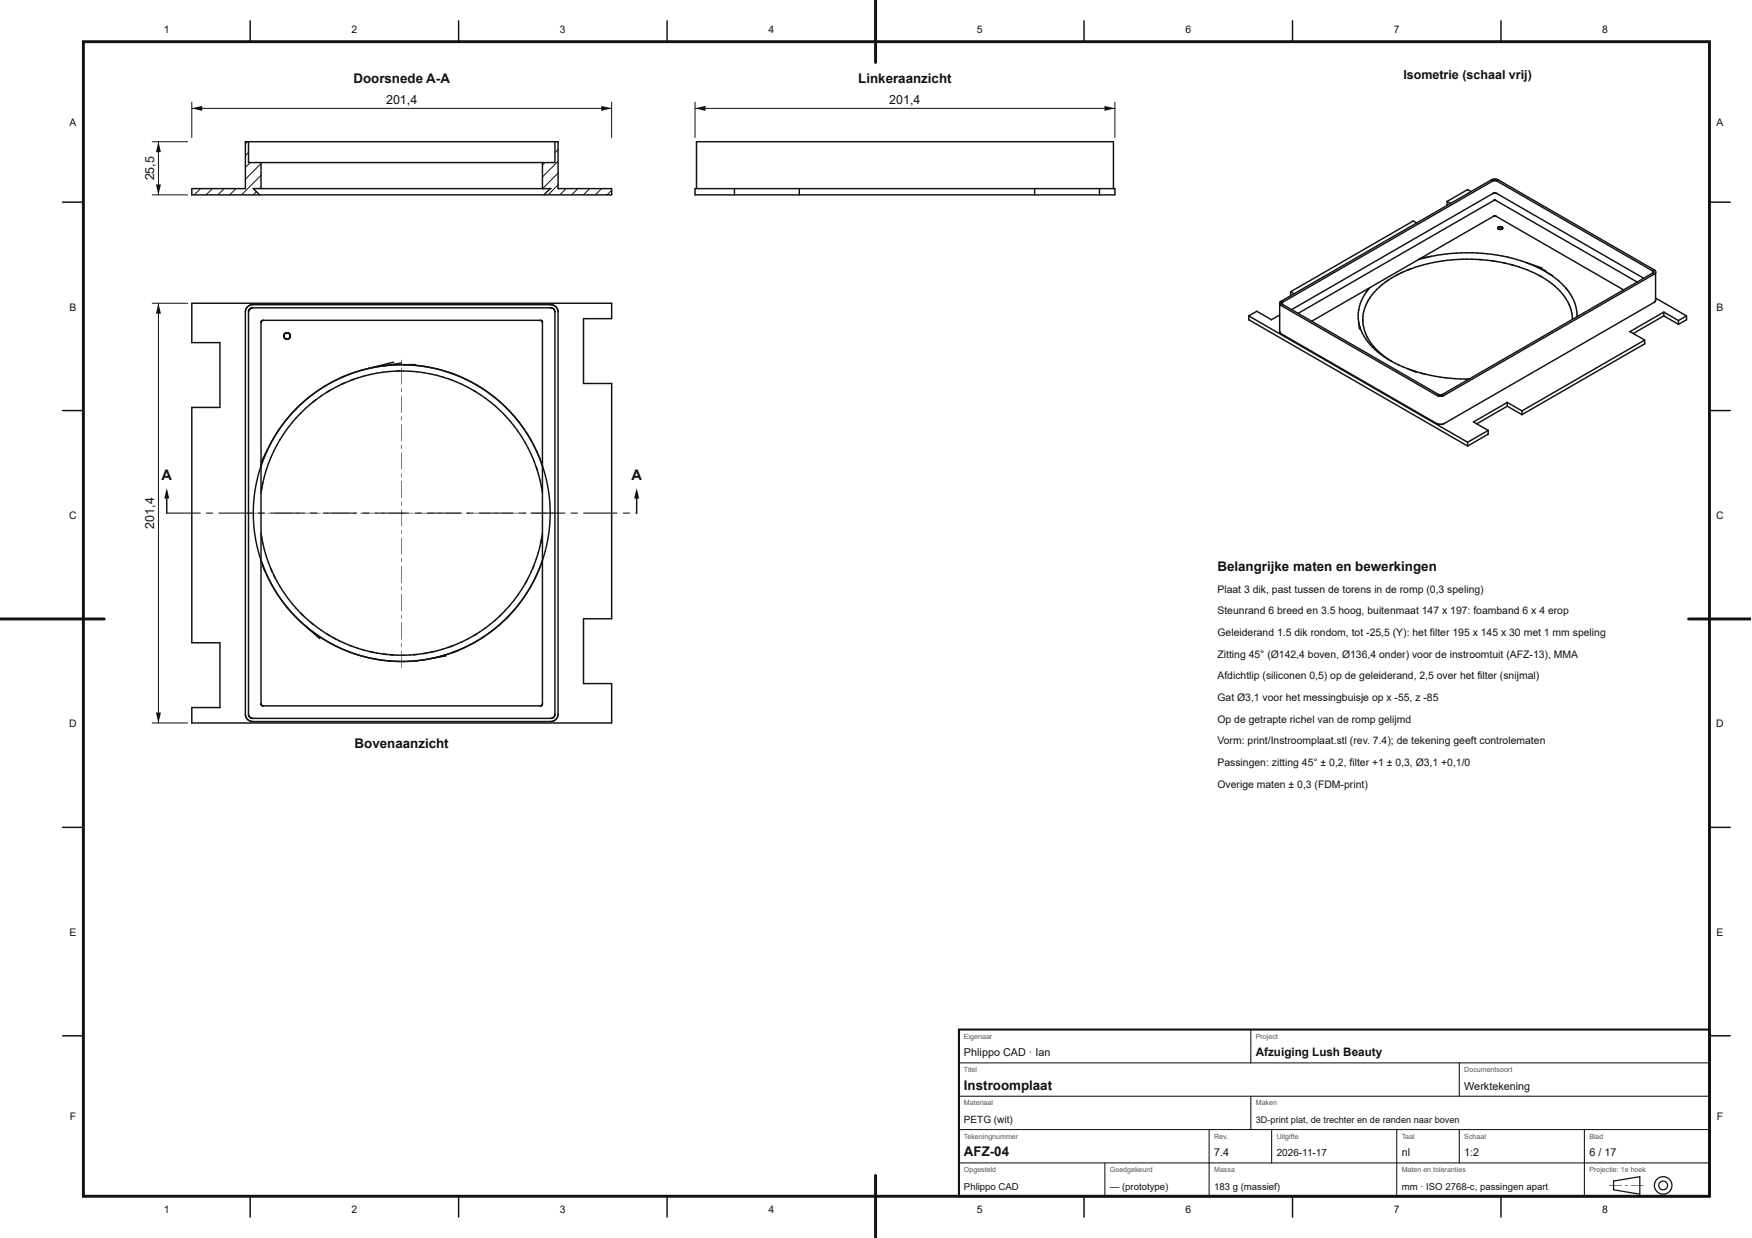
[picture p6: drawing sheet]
<svg xmlns="http://www.w3.org/2000/svg" width="420mm" height="297mm" viewBox="0 0 420 297" stroke-linecap="round" stroke-linejoin="round" font-family="sans-serif">
<path d="M59.6 34v5h73.5v-5M62.6 39v6.3M130.1 39v6.3M46 45.3h12.8v-11.3h75v11.3h12.9v1.5h-100.7zM60.8 45.3h71.1" fill="none" stroke="#111" stroke-width=".35"/>
<g fill="#111">
<circle cx="60.8" cy="45.3" r=".17"/>
<circle cx="130.1" cy="45.3" r=".17"/>
</g>
<path d="M60.8 45.3l1.5 1.5M131.9 45.3l-1.5 1.5" fill="none" stroke="#111" stroke-width=".35"/>
<circle cx="131.9" cy="45.3" r=".17" fill="#111"/>
<g fill="none" stroke="#111" stroke-width=".24">
<path d="M59.3 34l-.5 .5M59.6 36.6l-.8 .7M60 39l-1.2 1.2M62.6 39.2l-3.8 3.8M130.7 39l-.6 .6M133.8 38.7l-3.7 3.8M133.8 35.9l-.7 .7M48.1 45.3l-1.5 1.5M50.9 45.3l-1.5 1.5M53.8 45.3l-1.5 1.5M56.6 45.3l-1.5 1.5M61.5 46l-.8 .8"/>
<path d="M62.6 44.9l-.4 .4M62.6 42.1l-4.7 4.7M133.8 44.4l-2.3 2.4M133.8 41.5l-3.7 3.8M135.8 45.3l-1.5 1.5M138.6 45.3l-1.5 1.5M141.4 45.3l-1.5 1.5M144.3 45.3l-1.5 1.5M146.7 45.7l-1.1 1.1"/>
</g>
<g fill="none" stroke="#111" stroke-width=".35">
<path d="M46 72.7h100.7v3.7h-6.8v15.6h6.8v56.4h-6.8v15.6h6.8v9.4h-100.7v-3.7h6.7v-15.5h-6.7v-56.5h6.7v-15.5h-6.7zM59.4 73.6l.5-.4 .7-.1h71.8a1.77 1.77 0 0 1 1.4 1.7v96.9a1.77 1.77 0 0 1-1.7 1.4h-71.8a1.77 1.77 0 0 1-1.5-1.8v-96.5l.2-.6zM62.7 77.1l-.1 .1M62.7 77l.3-.2h66.6l.4 .2M62.9 76.9l-.3 .4 .1 91.8M129.8 76.9h.1M129.9 77l.1 .1M130 77.1l.1 91.9M130 77.1l.1 .1M133 74.4l.1 97-.2 .5-.7 .4h-71.7M133 74.4l-.8-.6h-71.7l-.7 .5-.2 .4v96.9M133 74.4v.1"/>
<path d="M75.7 95.9a34.3 34.3 0 0 0-12.9 20.8M79.1 93.7l-4 2.7M82.5 90.3a35.8 35.8 0 0 0-17.5 15.9l-2.4 4.7M82.6 91.9l-4.2 2.2M84.9 90.9l-3 1.3M94.4 86.9a57.6 57.6 0 0 0-12.4 3.6M95.1 89a34.2 34.2 0 0 1 19 5M96 89a35 35 0 0 0-11.9 2.3M96.3 87.1l-7.9 1.3M96.8 87.5l5 .4a38 38 0 0 1 7.2 1.9M99.6 87.5h-4.5l-3.4 .3M107.7 89.3l2.3 .9"/>
<path d="M109.9 90.2l1.7 .7M111.4 90.8a35.5 35.5 0 0 1 18.7 21M113.6 93.7a34.4 34.4 0 0 1 15.3 19.1M62.8 116.7l-.2 1.6M63 115.9l-.3 1.6M64.3 107.6l-1.7 4.2M128.6 112l.9 3.1 .6 3.1M62.6 134.4l.8 2.3M62.6 127.9l.2 1.4M62.7 128.7l.3 1.6a36.9 36.9 0 0 0 2.3 6.9M63 135.4l1.3 3.1 1.6 3 3.2 4.5M65 136.4l1 2.3"/>
<path d="M65.6 137.9l2.4 4.2a36.6 36.6 0 0 0 4.7 5.6M126.4 139.3a35.8 35.8 0 0 1-6.4 8.3M128 135.7l-2.1 4.3M129.8 129.5a36.2 36.2 0 0 1-2.1 7M130.1 128l-.4 2.3M130.1 134.4l-1.3 3.4-2.5 4.5M68.8 145.6a51.5 51.5 0 0 0 7.9 7.6M72.1 147.1l3 2.7M73.5 150.4l3.1 2.5M74.5 149.2l4.6 3.3M74.8 151.4a35.7 35.7 0 0 0 25.3 7.1M78.4 152.1l2.1 1.2"/>
<path d="M79.8 152.9l1.6 .9M81.2 153.6l3.1 1.4M84.1 154.9l5.5 1.6M88.8 156.3l4 .7M91.9 156.9l2.5 .3M93.5 157.1l3.4 .1M100 157l-3.3 .2M102.4 156.7l-3.2 .4M104 156.4l-2.4 .4M106.7 157.2l-3.3 .8M107 157.3l-7.3 1.2M108.6 154.9l-5.5 1.6"/>
<path d="M109.8 156.1l-3.8 1.3M114.4 152.1a35.6 35.6 0 0 1-6.6 3.1M116.1 152.7l-3.2 1.9-4.6 2M120 147.6l-.1 .2M120 147.6l-2.4 2.2-4 2.7M122.3 147.5l-3.8 3.4-2.7 2M126.4 142.2a39.2 39.2 0 0 1-5 6.2M59.6 171.5l.3 .6 .6 .2M60.5 172.3h.1M62.6 169l.1 .1M62.7 169.1l.1 .2M62.7 169.1v.1"/>
<path d="M62.8 169.3h66.9M62.9 169.3h.1M129.7 169.3h.1M129.8 169.3h-.1M130 169.2l-.3 .1M130 169.1l-.1 .1M130.1 169l-.1 .1"/>
<circle cx="68.8" cy="80.6" r=".78"/>
<circle cx="68.8" cy="80.6" r=".77"/>
<circle cx="96.3" cy="123.1" r="35.6"/>
</g>
<g fill="#111">
<path d="M59.2 123.1h4.1zM64.2 123.1h.9zM66 123.1h4.1zM71 123.1h.9zM72.8 123.1h4.1zM77.8 123.1h.9zM79.6 123.1h4.1zM84.6 123.1h.9zM86.4 123.1h4.1zM91.4 123.1h.9zM93.2 123.1h4.1zM98.2 123.1h.9zM100 123.1h4.1zM105 123.1h.9zM106.8 123.1h4.1zM111.8 123.1h.9zM113.6 123.1h4.1zM118.6 123.1h.9zM120.4 123.1h4.1zM125.4 123.1h.9zM127.2 123.1h4.1zM132.2 123.1h.9z"/>
<path d="M96.3 156.2v4.1zM96.3 154.4v.9zM96.3 149.4v4.1zM96.3 147.6v.9zM96.3 142.6v4.1zM96.3 140.8v.9zM96.3 135.8v4.1zM96.3 134v.9zM96.3 129v4.1zM96.3 127.2v.9zM96.3 122.2v4.1zM96.3 120.4v.9zM96.3 115.4v4.1zM96.3 113.6v.9zM96.3 108.6v4.1zM96.3 106.8v.9zM96.3 101.8v4.1zM96.3 100v.9zM96.3 95v4.1zM96.3 93.2v.9zM96.3 88.2v4.1zM96.3 86.4v.9z"/>
</g>
<path d="M166.7 45.3h100.7v1.5h-100.7zM167 45.3v-11.3h100v11.3M176.1 45.3v1.5M191.7 45.3v1.5M248.1 45.3v1.5M263.7 45.3v1.5" fill="none" stroke="#111" stroke-width=".35"/>
<path d="M46 24.5v8.5M46 26h100.7M146.7 24.5v8.5" fill="none" stroke="#111" stroke-width=".24"/>
<g fill="#111">
<path d="M46 26l2.5-.6v1.2z"/>
<path d="M144.2 25.4l2.5 .6-2.5 .6z"/>
</g>
<path d="M36.5 34h8.5M38 34v12.8M36.5 46.8h8.5" fill="none" stroke="#111" stroke-width=".24"/>
<g fill="#111">
<path d="M37.4 44.3h1.2l-.6 2.5z"/>
<path d="M38 34l.6 2.5h-1.2z"/>
</g>
<path d="M36.5 72.7h8.5M38 72.7v100.7M36.5 173.4h8.5" fill="none" stroke="#111" stroke-width=".24"/>
<g fill="#111">
<path d="M37.4 170.9h1.2l-.6 2.5z"/>
<path d="M38 72.7l.6 2.5h-1.2z"/>
</g>
<path d="M166.7 24.5v8.5M166.7 26h100.7M267.4 24.5v8.5" fill="none" stroke="#111" stroke-width=".24"/>
<g fill="#111">
<path d="M166.7 26l2.5-.6v1.2z"/>
<path d="M264.9 25.4l2.5 .6-2.5 .6z"/>
<path d="M39.9 123h8.1l.1 .1-.1 .1h-8zM49.4 123l1.7 .1-1.6 .1zM52.4 123h8.1l.1 .1-.1 .1h-8zM61.9 123l1.7 .1-1.6 .1zM64.9 123h8.1l.1 .1-.1 .1h-8zM74.4 123l1.7 .1-1.6 .1zM77.4 123h8.1l.1 .1-.1 .1h-8zM86.9 123l1.7 .1-1.6 .1zM89.9 123h8.1l.1 .1-.1 .1h-8zM99.4 123l1.7 .1-1.6 .1zM102.4 123h8.1l.1 .1-.1 .1h-8zM111.9 123l1.7 .1-1.6 .1zM114.9 123h8.1l.1 .1-.1 .1h-8zM124.4 123l1.7 .1-1.6 .1zM127.4 123h8.1l.1 .1-.1 .1h-8zM136.9 123l1.7 .1-1.6 .1zM139.9 123h8.1l.1 .1-.1 .1h-8zM149.4 123l1.7 .1-1.6 .1zM152.4 123h.3l.1 .1-.3 .1z"/>
</g>
<path d="M40 118.1v5" fill="none" stroke="#111" stroke-width=".35"/>
<path d="M40 117.1l.6 2.5h-1.2z" fill="#111"/>
<path d="M152.7 118.1v5" fill="none" stroke="#111" stroke-width=".35"/>
<path d="M152.7 117.1l.6 2.5h-1.2z" fill="#111"/>
<g fill="none" stroke="#111" stroke-width=".35">
<path d="M60 5v5M110 5v5M160 5v5M210 5v5M260 5v5M310 5v5M360 5v5M15 48.5h5M339 53l.8 .5M339 53l-29.5 17M339 53h.1M347.1 49.2v.1"/>
<path d="M347.1 48.3l.8 .5M347.1 48.3v.9M347.1 49.2h.1M352 45.5h.1M352 45.5l.8 .5M352 45.5l-4.9 2.8M358 43.4l-50.5 29.3M358 43.4h.1M358 43.4h1l37.3 21.6 .2 .3M358.3 51.9l-43.7 25.2M358.3 48.1l-47 27.1M358.3 51.9h.1"/>
<path d="M358.3 48.1h.1M358.3 48.1h.4M358.4 51.8h-.1M358.4 51.8l-.1 .1M358.4 51.8l.4 .1 30.6 17.7M358.5 51.8h-.1M358.7 48.1h.1M358.7 48.1l34 19.6M359.3 54.6l.2 .4M359.3 54.6h.1M359.4 54.5l-.1 .1M359.5 54.5h-.1"/>
<path d="M359.5 54.4h.3a.37 .37 0 0 1 .6 .2 .37 .37 0 0 1-.5 .5l-.4-.1M359.5 55h.1M359.5 54.4v.1M359.7 54.4h.1M359.9 54.4h.1M360.1 55h-.1M360.3 54.9h.1M410 48.5h5M299.5 76.7l52.5 30.3M299.5 75.8l52.5 30.3M299.5 75.8v.9M299.5 76.7h.1"/>
<path d="M301.4 74.7l3.5 2M301.4 74.7l-1.9 1.1M301.4 74.7h.1M304.9 76.7h.1M306.9 75.6l-2 1.1M307.1 72.4l51-29.4 1.3 .2 37.3 21.5 .4 .5v6.9l-.2 .3-50.5 29.2-.8 .2-1-.2-37.5-21.6-.2-.4v-6.9zM307.5 72.8v.1M307.5 72.9l37.5 21.7h.9M307.5 72.7v.1M307.5 72.7h.1M307.5 72.9l.1 .1M309.5 70.9h.1"/>
<path d="M309.5 70l.9 .5M309.5 70v.9M325.8 77.1l.4 1.7M325.9 74.3a12.6 12.6 0 0 0 .2 4.6M326 77.8a14.8 14.8 0 0 0 7.9 8.9M326.9 76.6l.1 1.6M327 78l.6 2.1M328.1 69.5l-1.6 2.7-.7 2.3M328.3 71.9l-1.2 2.7-.3 2.2M328.5 69h.1M328.5 69l-.8 1M328.7 71.3l-.6 .9"/>
<path d="M331.5 68.3l-1.8 1.7-1.2 1.6M332.2 67.7l-.9 .8M333 67.2l-.8 .5M335.5 65.7l-3 1.8M336.4 65.3l-1.4 .7M337.9 64.7l-2.1 .9M338.4 64.5l-1 .4M340.3 62.2h.1M343.3 61.5l-3.1 .8M354.8 62.3l3.8 .4M355.4 62.3a41 41 0 0 0-17.7 2.4M357.7 62.6l3.4 .6"/>
<path d="M360.6 63l2.4 .6M361.5 61.7l3.4 .9 5 1.7M361.9 61.8a44.6 44.6 0 0 0-17.4-.5l-3.8 .7M362.2 63.4l4.2 1.4 3.3 1.6M366 63l4.7 1.9M368 63.8l4.3 2.3M369.1 66.1a15.8 15.8 0 0 1 7.3 7.2M370.8 65.2l3.1 2.2 2.1 2.2M375.5 69.1l.8 .9M376.2 70l.5 .7M376.3 73l.7 2.1 .1 1.5M376.7 70.6a9.6 9.6 0 0 1 1.5 5.4"/>
<path d="M390.9 79.6h.1M390.9 79.6l3.6 2M394.2 66.8l-35.2-20.3-.6-.2-48.6 28M396.5 65.4l-50.5 29.2M396.5 65.3v.1M397.1 65.3l-.4 .5-50.3 29-.7 .2-1.1-.2-37.3-21.5-.4-.4M397.1 71.5l7.4 4.3M399 75.8l-7.3 4.2M399 75.8l3.6 2M399 74.9v.9M399 74.9l-8.1 4.7M399 74.9l3.6 2"/>
<path d="M402.6 76.9v.9M404.5 76.7h.1M404.5 76.7l-1.9 1.1M404.5 75.8l-1.9 1.1M404.5 75.8v.9M15 98.5h5M327.5 80l.4 .8M327.8 80.7l.4 .7M328.2 81.3l.9 1.4M329 82.6l1.7 1.9M330.7 84.4l2.1 1.7M332.8 86.1l2.7 1.5"/>
<path d="M335.3 87.5l4.4 1.8M337.5 88.4l2.1 .8M339.2 89l2.6 .8M340.7 89.5l6.1 1.2M346 94.6h-.1M346.6 90.6l5.7 .3-.4 .1M361.5 97.4l-7.3 4.3M361.5 97.4l3.5 2.1M361.5 96.5v.9M361.5 96.5l-8.1 4.7M361.5 96.5l3.5 2.1M365 98.6v.9"/>
<path d="M394.4 82.5h.1M394.5 82.5l-29.5 17M394.5 81.6l-29.5 17M394.5 81.6v.9M410 98.5h5M352 106.1v.9M353.4 101.2h.1M353.4 101.2l3.5 2.1M356.9 104.2h.1M356.9 104.2l-4.9 2.8M356.9 103.3l-4.9 2.8M356.9 103.3v.9"/>
<path d="M15 148.5h5M410 148.5h5M15 198.5h5M410 198.5h5M15 248.5h5M410 248.5h5M60 287v5M110 287v5M160 287v5M210 287v5M260 287v5M310 287v5"/>
<path d="M360 287v5"/>
</g>
<path d="M20 10h390v277h-390z" fill="none" stroke="#111" stroke-width=".7" stroke-linecap="butt"/>
<path d="M210 0v15M0 148.5h25M405 148.5h14.9M210 282v15" fill="none" stroke="#111" stroke-width=".7"/>
<path d="M230 247h180v40h-180z" fill="none" stroke="#111" stroke-width=".5"/>
<g fill="none" stroke="#111" stroke-width=".25">
<path d="M230 255h180M300 247v8M350 255v8M230 279h180M230 271h180M230 263h180M265 279v8M290 271v16M300 263v8M305 271v8M335 271v16M350 271v8"/>
<path d="M380 271v16"/>
</g>
<path d="M387 283.3l6.3-1v4.2l-6.3-1.1z" fill="none" stroke="#111" stroke-width=".3"/>
<path d="M385.9 284.3l3.1 .1zM389.7 284.3l.7 .1zM391.1 284.3l3.1 .1z" fill="#111"/>
<g fill="none" stroke="#111" stroke-width=".3">
<circle cx="398.9" cy="284.4" r="1.05"/>
<circle cx="398.9" cy="284.4" r="2.1"/>
</g>
<g font-size="3.5" fill="#111">
<text x="38.7" y="115.1">A</text>
<text x="151.4" y="115.1">A</text>
</g>
<g font-size="3.2" fill="#111">
<text x="84.8" y="20">Doorsnede A-A</text>
<text x="205.8" y="20">Linkeraanzicht</text>
<text x="292" y="137">Belangrijke maten en bewerkingen</text>
<text x="85.1" y="179.4">Bovenaanzicht</text>
<text x="231.2" y="261.4">Instroomplaat</text>
<text x="231.2" y="277.4">AFZ-04</text>
</g>
<g font-size="3" fill="#111">
<text x="336.6" y="19">Isometrie (schaal vrij)</text>
<text x="92.6" y="25">201,4</text>
<text x="213.3" y="25">201,4</text>
<text x="37" y="43.3" transform="rotate(-90 37 43.3)">25,5</text>
<text x="37" y="126.9" transform="rotate(-90 37 126.9)">201,4</text>
</g>
<text font-size="2.8" fill="#111" x="301.2" y="253.4">Afzuiging Lush Beauty</text>
<g font-size="2.6" fill="#111">
<text x="231.2" y="253.4">Phlippo CAD · Ian</text>
<text x="351.2" y="261.4">Werktekening</text>
<text x="291.2" y="277.4">7.4</text>
<text x="336.2" y="277.4">nl</text>
<text x="351.2" y="277.4">1:2</text>
<text x="381.2" y="277.4">6 / 17</text>
</g>
<g font-size="2.5" fill="#111">
<text x="39.3" y="8">1</text>
<text x="84.3" y="8">2</text>
<text x="134.3" y="8">3</text>
<text x="184.3" y="8">4</text>
<text x="234.3" y="8">5</text>
<text x="284.3" y="8">6</text>
<text x="334.3" y="8">7</text>
<text x="384.3" y="8">8</text>
<text x="16.7" y="30.2">A</text>
<text x="411.7" y="30.2">A</text>
<text x="16.7" y="74.5">B</text>
<text x="411.7" y="74.5">B</text>
<text x="16.6" y="124.5">C</text>
<text x="411.6" y="124.5">C</text>
<text x="292" y="142.2">Plaat 3 dik, past tussen de torens in de romp (0,3 speling)</text>
<text x="292" y="147.4">Steunrand 6 breed en 3.5 hoog, buitenmaat 147 x 197: foamband 6 x 4 erop</text>
<text x="292" y="152.6">Geleiderand 1.5 dik rondom, tot -25,5 (Y): het filter 195 x 145 x 30 met 1 mm speling</text>
<text x="292" y="157.8">Zitting 45° (Ø142,4 boven, Ø136,4 onder) voor de instroomtuit (AFZ-13), MMA</text>
<text x="292" y="163">Afdichtlip (siliconen 0,5) op de geleiderand, 2,5 over het filter (snijmal)</text>
<text x="292" y="168.2">Gat Ø3,1 voor het messingbuisje op x -55, z -85</text>
<text x="292" y="173.4">Op de getrapte richel van de romp gelijmd</text>
<text x="16.6" y="174.5">D</text>
<text x="292" y="178.6">Vorm: print/Instroomplaat.stl (rev. 7.4); de tekening geeft controlematen</text>
<text x="411.6" y="174.5">D</text>
<text x="292" y="183.8">Passingen: zitting 45° ± 0,2, filter +1 ± 0,3, Ø3,1 +0,1/0</text>
<text x="292" y="189">Overige maten ± 0,3 (FDM-print)</text>
<text x="16.7" y="224.5">E</text>
<text x="411.7" y="224.5">E</text>
<text x="16.7" y="268.7">F</text>
<text x="411.7" y="268.7">F</text>
<text x="39.3" y="291">1</text>
<text x="84.3" y="291">2</text>
<text x="134.3" y="291">3</text>
<text x="184.3" y="291">4</text>
<text x="234.3" y="291">5</text>
<text x="284.3" y="291">6</text>
<text x="334.3" y="291">7</text>
<text x="384.3" y="291">8</text>
</g>
<g font-size="2.4" fill="#111">
<text x="231.2" y="269.4">PETG (wit)</text>
<text x="306.2" y="277.4">2026-11-17</text>
</g>
<g font-size="2.3" fill="#111">
<text x="231.2" y="285.4">Phlippo CAD</text>
<text x="266.2" y="285.4">— (prototype)</text>
<text x="291.2" y="285.4">183 g (massief)</text>
<text x="336.2" y="285.4">mm · ISO 2768-c, passingen apart</text>
</g>
<text font-size="2.2" fill="#111" x="301.2" y="269.4">3D-print plat, de trechter en de randen naar boven</text>
<g font-size="1.7" fill="#555">
<text x="231.2" y="249.2">Eigenaar</text>
<text x="301.2" y="249.2">Project</text>
<text x="231.2" y="257.2">Titel</text>
<text x="351.2" y="257.2">Documentsoort</text>
<text x="231.2" y="265.2">Materiaal</text>
<text x="301.2" y="265.2">Maken</text>
<text x="231.2" y="273.2">Tekeningnummer</text>
<text x="291.2" y="273.2">Rev.</text>
<text x="306.2" y="273.2">Uitgifte</text>
<text x="336.2" y="273.2">Taal</text>
<text x="351.2" y="273.2">Schaal</text>
<text x="381.2" y="273.2">Blad</text>
<text x="231.2" y="281.2">Opgesteld</text>
<text x="266.2" y="281.2">Goedgekeurd</text>
<text x="291.2" y="281.2">Massa</text>
<text x="336.2" y="281.2">Maten en toleranties</text>
<text x="381.2" y="281.2">Projectie: 1e hoek</text>
</g>
</svg>
